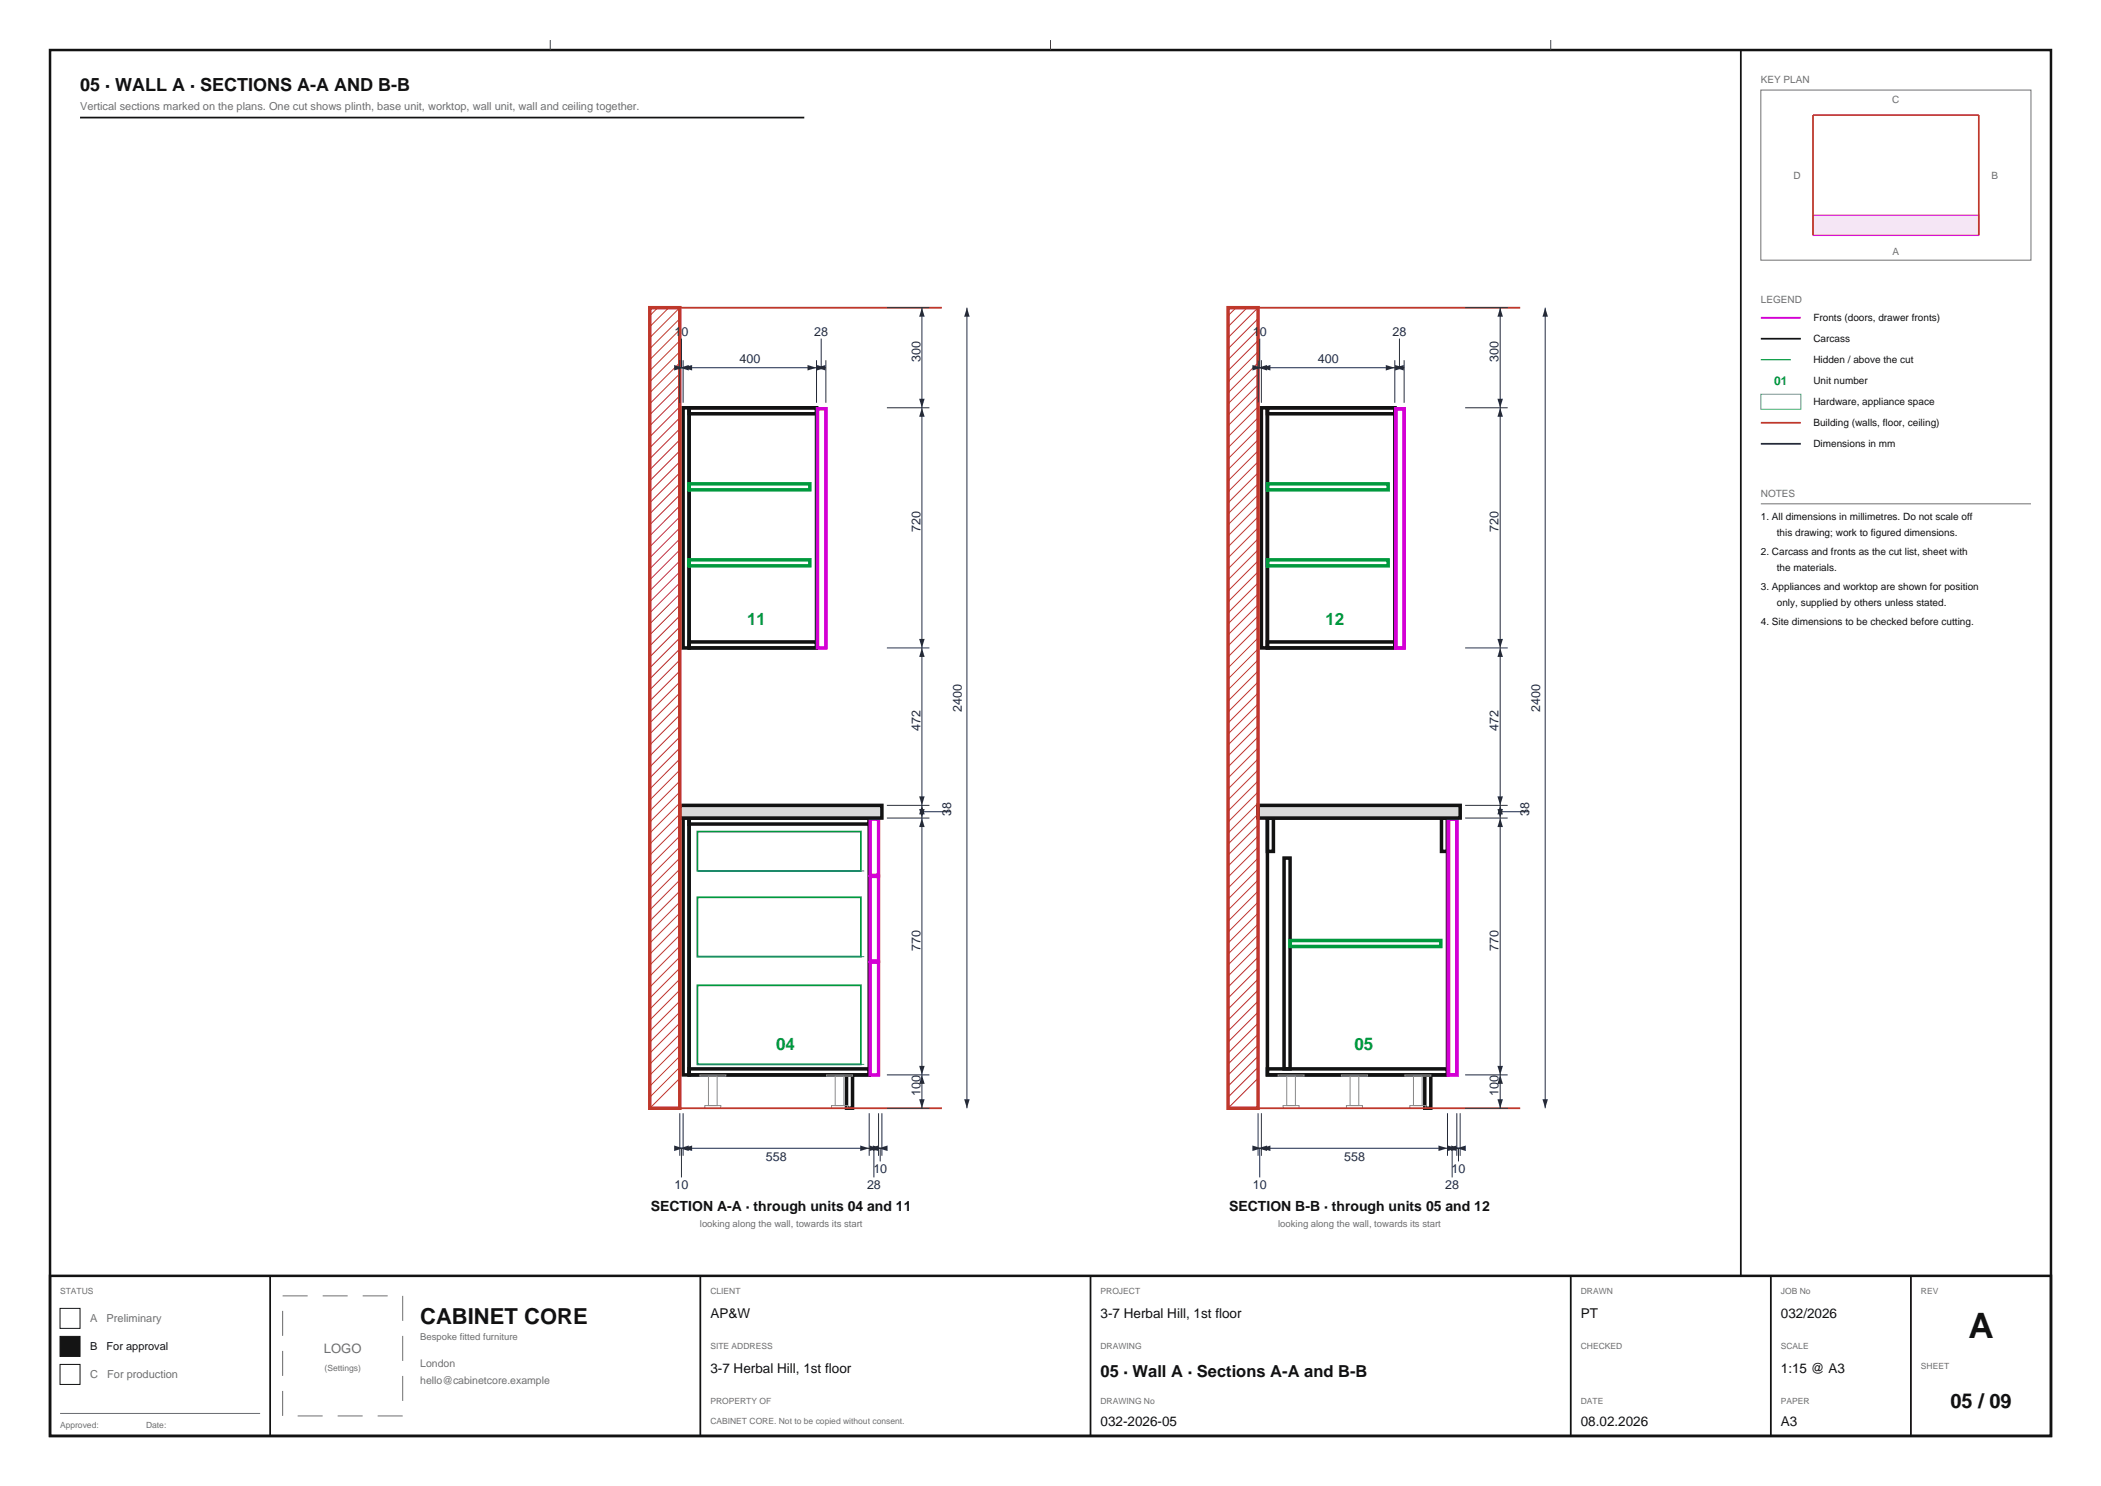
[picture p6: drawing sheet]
<svg xmlns="http://www.w3.org/2000/svg" width="420mm" height="297mm" viewBox="0 0 420 297" stroke-linecap="round" stroke-linejoin="round" font-family="sans-serif">
<path d="M136.6 81.5h1.2v48h-1.2zM137.8 81.5h25.4v48h-25.4zM137.8 81.5h25.4v1.2h-25.4zM137.8 128.3h25.4v1.2h-25.4zM136.6 163.5h1.2v51.3h-1.2zM137.8 163.5h36v51.3h-36zM137.8 163.5h36v1.2h-36zM137.8 213.6h36v1.2h-36zM169.2 214.8h1.2v6.7h-1.2z" fill="none" stroke="#121212" stroke-width=".7" stroke-linecap="butt"/>
<path d="M163.4 81.7h1.7v47.8h-1.7zM174 175.2h1.6v16.9h-1.6zM174 163.7h1.6v11.3h-1.6zM174 192.3h1.6v22.5h-1.6z" fill="none" stroke="#d400d4" stroke-width=".7" stroke-linecap="butt"/>
<path d="M139.4 179.3h32.7v11.9h-32.7zM139.4 166.2h32.7v7.9h-32.7zM139.4 196.9h32.7v15.8h-32.7z" fill="none" stroke="#00993d" stroke-width=".35"/>
<path d="M139.4 174.1h33.4M139.4 191.2h33.4M139.4 212.7h33.4" fill="none" stroke="#2e7d8c" stroke-width=".2"/>
<path d="M139.9 214.8h5.2v.3h-5.2zM141.6 215.1h1.8v5.9h-1.8zM165.2 214.8h5.2v.3h-5.2zM167 215.1h1.7v5.9h-1.7zM140.9 221h3.2v.5h-3.2zM166.2 221h3.2v.5h-3.2z" fill="none" stroke="#8a8a8a" stroke-width=".2"/>
<path d="M137.8 96.7h24.1v1.2h-24.1zM137.8 111.9h24.1v1.2h-24.1z" fill="none" stroke="#00993d" stroke-width=".7" stroke-linecap="butt"/>
<path d="M135.9 161h40.4v2.5h-40.4z" fill="#d9d9d9" stroke="#121212" stroke-width=".7" stroke-linecap="butt"/>
<path d="M129.9 61.5h6v160h-6z" fill="none" stroke="#bf382b" stroke-width=".7" stroke-linecap="butt"/>
<g fill="none" stroke="#bf382b" stroke-width=".2">
<path d="M131.5 61.5l-1.6 1.6M133.7 61.5l-3.8 3.8M135.9 79.1l-6 6M135.9 76.9l-6 6M135.9 74.7l-6 6M135.9 72.5l-6 6M135.9 70.3l-6 6M135.9 68.1l-6 6M135.9 65.9l-6 6M135.9 63.7l-6 6M135.9 61.5l-6 6M135.9 98.9l-6 6"/>
<path d="M135.9 96.7l-6 6M135.9 94.5l-6 6M135.9 92.3l-6 6M135.9 90.1l-6 6M135.9 87.9l-6 6M135.9 85.7l-6 6M135.9 83.5l-6 6M135.9 81.3l-6 6M135.9 118.7l-6 6M135.9 116.5l-6 6M135.9 114.3l-6 6M135.9 112.1l-6 6"/>
<path d="M135.9 109.9l-6 6M135.9 107.7l-6 6M135.9 105.5l-6 6M135.9 103.3l-6 6M135.9 101.1l-6 6M135.9 138.5l-6 6M135.9 136.3l-6 6M135.9 134.1l-6 6M135.9 131.9l-6 6M135.9 129.7l-6 6M135.9 127.5l-6 6M135.9 125.3l-6 6"/>
<path d="M135.9 123.1l-6 6M135.9 120.9l-6 6M135.9 158.3l-6 6M135.9 156.1l-6 6M135.9 153.9l-6 6M135.9 151.7l-6 6M135.9 149.5l-6 6M135.9 147.3l-6 6M135.9 145.1l-6 6M135.9 142.9l-6 6M135.9 140.7l-6 6M135.9 178.1l-6 6"/>
<path d="M135.9 175.9l-6 6M135.9 173.7l-6 6M135.9 171.5l-6 6M135.9 169.3l-6 6M135.9 167.1l-6 6M135.9 164.9l-6 6M135.9 162.7l-6 6M135.9 160.5l-6 6M135.9 197.9l-6 6M135.9 195.7l-6 6M135.9 193.5l-6 6M135.9 191.3l-6 6"/>
<path d="M135.9 189.1l-6 6M135.9 186.9l-6 6M135.9 184.7l-6 6M135.9 182.5l-6 6M135.9 180.3l-6 6M135.9 215.5l-6 6M135.9 213.3l-6 6M135.9 211.1l-6 6M135.9 208.9l-6 6M135.9 206.7l-6 6M135.9 204.5l-6 6M135.9 202.3l-6 6"/>
<path d="M135.9 200.1l-6 6"/>
</g>
<path d="M129.9 61.5h58.4M129.9 221.5h58.4" fill="none" stroke="#bf382b" stroke-width=".35"/>
<g fill="#fff">
<path d="M153.9 206.5h6.2v4.4h-6.2z"/>
<path d="M148.1 121.5h6.3v4.5h-6.3z"/>
</g>
<path d="M177.3 61.5h8.5M184.3 61.5v160M177.3 81.5h8.5M177.3 129.5h8.5M177.3 163.5h8.5M177.3 161h8.5M177.3 214.8h8.5M177.3 221.5h8.5" fill="none" stroke="#1c294a" stroke-width=".2"/>
<g fill="#1c294a">
<path d="M183.7 219.7h1.1l-.5 1.8z"/>
<path d="M184.3 214.8l.5 1.8h-1.1z"/>
<path d="M183.7 213h1.1l-.5 1.8z"/>
<path d="M184.3 163.5l.5 1.8h-1.1z"/>
<path d="M183.7 161.7h1.1l-.5 1.8z"/>
<path d="M184.3 161l.5 1.8h-1.1z"/>
</g>
<path d="M184.3 162.2h5.8" fill="none" stroke="#1c294a" stroke-width=".2"/>
<g fill="#1c294a">
<path d="M183.7 159.2h1.1l-.5 1.8z"/>
<path d="M184.3 129.5l.5 1.8h-1.1z"/>
<path d="M183.7 127.7h1.1l-.5 1.8z"/>
<path d="M184.3 81.5l.5 1.8h-1.1z"/>
<path d="M183.7 79.7h1.1l-.5 1.8z"/>
<path d="M184.3 61.5l.5 1.8h-1.1z"/>
</g>
<path d="M193.3 61.5v160" fill="none" stroke="#1c294a" stroke-width=".2"/>
<g fill="#1c294a">
<path d="M192.7 219.7h1.1l-.5 1.8z"/>
<path d="M193.3 61.5l.5 1.8h-1.1z"/>
</g>
<path d="M135.9 222.5v8.5M135.9 229.5h40.4M136.6 222.5v8.5M173.8 222.5v8.5M175.6 222.5v8.5M176.3 222.5v8.5" fill="none" stroke="#1c294a" stroke-width=".2"/>
<g fill="#1c294a">
<path d="M135.9 229.5l1.8-.5v1.1z"/>
<path d="M134.8 229l1.8 .5-1.8 .6z"/>
</g>
<path d="M136.2 229.5v5.8" fill="none" stroke="#1c294a" stroke-width=".2"/>
<g fill="#1c294a">
<path d="M136.6 229.5l1.8-.5v1.1z"/>
<path d="M172 229l1.8 .5-1.8 .6z"/>
<path d="M173.8 229.5l1.8-.5v1.1z"/>
<path d="M173.8 229l1.8 .5-1.8 .6z"/>
</g>
<path d="M174.7 229.5v5.8" fill="none" stroke="#1c294a" stroke-width=".2"/>
<g fill="#1c294a">
<path d="M175.6 229.5l1.8-.5v1.1z"/>
<path d="M174.5 229l1.8 .5-1.8 .6z"/>
</g>
<path d="M135.9 72v8.5M135.9 73.5h29.2M136.6 72v8.5M163.2 72v8.5M165.1 72v8.5M176 229.5v2.6" fill="none" stroke="#1c294a" stroke-width=".2"/>
<g fill="#1c294a">
<path d="M135.9 73.5l1.8-.5v1.1z"/>
<path d="M134.8 73l1.8 .5-1.8 .6z"/>
</g>
<path d="M136.2 67.7v5.8" fill="none" stroke="#1c294a" stroke-width=".2"/>
<g fill="#1c294a">
<path d="M136.6 73.5l1.8-.5v1.1z"/>
<path d="M161.4 73l1.8 .5-1.8 .6z"/>
<path d="M163.2 73.5l1.8-.5v1.1z"/>
<path d="M163.3 73l1.8 .5-1.8 .6z"/>
</g>
<path d="M164.2 67.7v5.8" fill="none" stroke="#1c294a" stroke-width=".2"/>
<path d="M252.2 81.5h1.2v48h-1.2zM253.4 81.5h25.4v48h-25.4zM253.4 81.5h25.4v1.2h-25.4zM253.4 128.3h25.4v1.2h-25.4zM253.4 163.5h36v51.3h-36zM253.4 163.5h1.2v6.7h-1.2zM256.7 171.5h1.2v42.1h-1.2zM288.2 163.5h1.2v6.7h-1.2zM253.4 213.6h36v1.2h-36zM284.8 214.8h1.2v6.7h-1.2z" fill="none" stroke="#121212" stroke-width=".7" stroke-linecap="butt"/>
<path d="M253.4 96.7h24.1v1.2h-24.1zM253.4 111.9h24.1v1.2h-24.1zM257.9 188h30.1v1.2h-30.1z" fill="none" stroke="#00993d" stroke-width=".7" stroke-linecap="butt"/>
<path d="M279 81.7h1.7v47.8h-1.7zM289.6 163.7h1.6v51.1h-1.6z" fill="none" stroke="#d400d4" stroke-width=".7" stroke-linecap="butt"/>
<path d="M255.5 214.8h5.2v.3h-5.2zM257.2 215.1h1.8v5.9h-1.8zM268.2 214.8h5.2v.3h-5.2zM269.9 215.1h1.7v5.9h-1.7zM280.8 214.8h5.2v.3h-5.2zM282.6 215.1h1.7v5.9h-1.7zM256.5 221h3.2v.5h-3.2zM269.2 221h3.2v.5h-3.2zM281.8 221h3.2v.5h-3.2z" fill="none" stroke="#8a8a8a" stroke-width=".2"/>
<path d="M251.5 161h40.4v2.5h-40.4z" fill="#d9d9d9" stroke="#121212" stroke-width=".7" stroke-linecap="butt"/>
<path d="M245.5 61.5h6v160h-6z" fill="none" stroke="#bf382b" stroke-width=".7" stroke-linecap="butt"/>
<g fill="none" stroke="#bf382b" stroke-width=".2">
<path d="M247.1 61.5l-1.6 1.6M249.3 61.5l-3.8 3.8M251.5 79.1l-6 6M251.5 76.9l-6 6M251.5 74.7l-6 6M251.5 72.5l-6 6M251.5 70.3l-6 6M251.5 68.1l-6 6M251.5 65.9l-6 6M251.5 63.7l-6 6M251.5 61.5l-6 6M251.5 98.9l-6 6"/>
<path d="M251.5 96.7l-6 6M251.5 94.5l-6 6M251.5 92.3l-6 6M251.5 90.1l-6 6M251.5 87.9l-6 6M251.5 85.7l-6 6M251.5 83.5l-6 6M251.5 81.3l-6 6M251.5 118.7l-6 6M251.5 116.5l-6 6M251.5 114.3l-6 6M251.5 112.1l-6 6"/>
<path d="M251.5 109.9l-6 6M251.5 107.7l-6 6M251.5 105.5l-6 6M251.5 103.3l-6 6M251.5 101.1l-6 6M251.5 138.5l-6 6M251.5 136.3l-6 6M251.5 134.1l-6 6M251.5 131.9l-6 6M251.5 129.7l-6 6M251.5 127.5l-6 6M251.5 125.3l-6 6"/>
<path d="M251.5 123.1l-6 6M251.5 120.9l-6 6M251.5 158.3l-6 6M251.5 156.1l-6 6M251.5 153.9l-6 6M251.5 151.7l-6 6M251.5 149.5l-6 6M251.5 147.3l-6 6M251.5 145.1l-6 6M251.5 142.9l-6 6M251.5 140.7l-6 6M251.5 178.1l-6 6"/>
<path d="M251.5 175.9l-6 6M251.5 173.7l-6 6M251.5 171.5l-6 6M251.5 169.3l-6 6M251.5 167.1l-6 6M251.5 164.9l-6 6M251.5 162.7l-6 6M251.5 160.5l-6 6M251.5 197.9l-6 6M251.5 195.7l-6 6M251.5 193.5l-6 6M251.5 191.3l-6 6"/>
<path d="M251.5 189.1l-6 6M251.5 186.9l-6 6M251.5 184.7l-6 6M251.5 182.5l-6 6M251.5 180.3l-6 6M251.5 215.5l-6 6M251.5 213.3l-6 6M251.5 211.1l-6 6M251.5 208.9l-6 6M251.5 206.7l-6 6M251.5 204.5l-6 6M251.5 202.3l-6 6"/>
<path d="M251.5 200.1l-6 6"/>
</g>
<path d="M245.5 61.5h58.4M245.5 221.5h58.4" fill="none" stroke="#bf382b" stroke-width=".35"/>
<g fill="#fff">
<path d="M269.5 206.5h6.2v4.4h-6.2z"/>
<path d="M263.7 121.5h6.3v4.5h-6.3z"/>
</g>
<path d="M292.9 61.5h8.5M299.9 61.5v160M292.9 81.5h8.5M292.9 129.5h8.5M292.9 163.5h8.5M292.9 161h8.5M292.9 214.8h8.5M292.9 221.5h8.5" fill="none" stroke="#1c294a" stroke-width=".2"/>
<g fill="#1c294a">
<path d="M299.3 219.7h1.1l-.5 1.8z"/>
<path d="M299.9 214.8l.5 1.8h-1.1z"/>
<path d="M299.3 213h1.1l-.5 1.8z"/>
<path d="M299.9 163.5l.5 1.8h-1.1z"/>
<path d="M299.3 161.7h1.1l-.5 1.8z"/>
<path d="M299.9 161l.5 1.8h-1.1z"/>
</g>
<path d="M299.9 162.2h5.8" fill="none" stroke="#1c294a" stroke-width=".2"/>
<g fill="#1c294a">
<path d="M299.3 159.2h1.1l-.5 1.8z"/>
<path d="M299.9 129.5l.5 1.8h-1.1z"/>
<path d="M299.3 127.7h1.1l-.5 1.8z"/>
<path d="M299.9 81.5l.5 1.8h-1.1z"/>
<path d="M299.3 79.7h1.1l-.5 1.8z"/>
<path d="M299.9 61.5l.5 1.8h-1.1z"/>
</g>
<path d="M308.9 61.5v160" fill="none" stroke="#1c294a" stroke-width=".2"/>
<g fill="#1c294a">
<path d="M308.3 219.7h1.1l-.5 1.8z"/>
<path d="M308.9 61.5l.5 1.8h-1.1z"/>
</g>
<path d="M251.5 222.5v8.5M251.5 229.5h40.4M252.2 222.5v8.5M289.4 222.5v8.5M291.2 222.5v8.5M291.9 222.5v8.5" fill="none" stroke="#1c294a" stroke-width=".2"/>
<g fill="#1c294a">
<path d="M251.5 229.5l1.8-.5v1.1z"/>
<path d="M250.4 229l1.8 .5-1.8 .6z"/>
</g>
<path d="M251.8 229.5v5.8" fill="none" stroke="#1c294a" stroke-width=".2"/>
<g fill="#1c294a">
<path d="M252.2 229.5l1.8-.5v1.1z"/>
<path d="M287.6 229l1.8 .5-1.8 .6z"/>
<path d="M289.4 229.5l1.8-.5v1.1z"/>
<path d="M289.4 229l1.8 .5-1.8 .6z"/>
</g>
<path d="M290.3 229.5v5.8" fill="none" stroke="#1c294a" stroke-width=".2"/>
<g fill="#1c294a">
<path d="M291.2 229.5l1.8-.5v1.1z"/>
<path d="M290.1 229l1.8 .5-1.8 .6z"/>
</g>
<path d="M251.5 72v8.5M251.5 73.5h29.2M252.2 72v8.5M278.8 72v8.5M280.7 72v8.5M291.6 229.5v2.6" fill="none" stroke="#1c294a" stroke-width=".2"/>
<g fill="#1c294a">
<path d="M251.5 73.5l1.8-.5v1.1z"/>
<path d="M250.4 73l1.8 .5-1.8 .6z"/>
</g>
<path d="M251.8 67.7v5.8" fill="none" stroke="#1c294a" stroke-width=".2"/>
<g fill="#1c294a">
<path d="M252.2 73.5l1.8-.5v1.1z"/>
<path d="M277 73l1.8 .5-1.8 .6z"/>
<path d="M278.8 73.5l1.8-.5v1.1z"/>
<path d="M278.9 73l1.8 .5-1.8 .6z"/>
</g>
<path d="M279.8 67.7v5.8" fill="none" stroke="#1c294a" stroke-width=".2"/>
<path d="M10 10h400v277h-400zM10 255h400v32h-400z" fill="none" stroke="#121212" stroke-width=".5"/>
<path d="M110 8v2M210 8v2M310 8v2" fill="none" stroke="#454545" stroke-width=".2"/>
<path d="M348 10v245M54 255v32M140 255v32M218 255v32M314 255v32M354 255v32M382 255v32" fill="none" stroke="#121212" stroke-width=".35"/>
<path d="M12 261.5h4v4h-4z" fill="none" stroke="#121212" stroke-width=".2"/>
<path d="M12 267.1h4v4h-4z" fill="#141414" stroke="#121212" stroke-width=".2"/>
<path d="M12 272.7h4v4h-4z" fill="none" stroke="#121212" stroke-width=".2"/>
<path d="M352 18h54v34h-54zM12 282.5h40" fill="none" stroke="#707070" stroke-width=".2"/>
<path d="M56.5 259h24v24h-24z" fill="none" stroke="#707070" stroke-width=".2" stroke-dasharray="5 3" stroke-linecap="butt"/>
<path d="M362.4 47h33.2" fill="none" stroke="#bf382b" stroke-width=".35"/>
<path d="M362.4 43h33.2v4h-33.2z" fill="#f5e6f5" stroke="#d400d4" stroke-width=".2"/>
<path d="M362.4 47v-24h33.2v24M352 84.5h8" fill="none" stroke="#bf382b" stroke-width=".35"/>
<path d="M352 63.5h8" fill="none" stroke="#d400d4" stroke-width=".35"/>
<path d="M16 23.5h144.8M352 67.7h8" fill="none" stroke="#121212" stroke-width=".35"/>
<path d="M352 71.9h8" fill="none" stroke="#00993d" stroke-width=".25" stroke-dasharray="6 4" stroke-linecap="butt"/>
<path d="M352 78.8h8v3h-8z" fill="none" stroke="#4d9999" stroke-width=".2"/>
<path d="M352 88.7h8" fill="none" stroke="#1c294a" stroke-width=".35"/>
<path d="M352 100.7h54" fill="none" stroke="#707070" stroke-width=".2"/>
<text font-size="7" fill="#111" x="393.5" y="267.4">A</text>
<text font-size="4.4" fill="#111" x="84" y="264.5">CABINET CORE</text>
<text font-size="4" fill="#111" x="389.9" y="281.4">05 / 09</text>
<text font-size="3.6" fill="#111" x="16" y="18.3">05 · WALL A · SECTIONS A-A AND B-B</text>
<g font-size="3.4" fill="#009a3d">
<text x="149.4" y="124.9">11</text>
<text x="265" y="124.9">12</text>
<text x="155.2" y="209.9">04</text>
<text x="270.8" y="209.9">05</text>
</g>
<text font-size="3.3" fill="#111" x="220" y="275.2">05 · Wall A · Sections A-A and B-B</text>
<g font-size="2.8" fill="#111">
<text x="130.1" y="242">SECTION A-A · through units 04 and 11</text>
<text x="245.7" y="242">SECTION B-B · through units 05 and 12</text>
</g>
<g font-size="2.7" fill="#111">
<text x="142" y="263.4">AP&amp;W</text>
<text x="220" y="263.4">3-7 Herbal Hill, 1st floor</text>
<text x="316" y="263.4">PT</text>
<text x="356" y="263.4">032/2026</text>
<text x="142" y="274.4">3-7 Herbal Hill, 1st floor</text>
<text x="356" y="274.4">1:15 @ A3</text>
<text x="220" y="284.9">032-2026-05</text>
<text x="316" y="284.9">08.02.2026</text>
<text x="356" y="284.9">A3</text>
</g>
<text font-size="2.6" fill="#6f6f6f" x="64.7" y="270.4">LOGO</text>
<g font-size="2.5" fill="#1b2a4a">
<text x="134.9" y="67.2">10</text>
<text x="162.8" y="67.2">28</text>
<text x="250.5" y="67.2">10</text>
<text x="278.4" y="67.2">28</text>
<text x="147.8" y="72.6">400</text>
<text x="184" y="72.4" transform="rotate(-90 184 72.4)">300</text>
<text x="263.4" y="72.6">400</text>
<text x="299.6" y="72.4" transform="rotate(-90 299.6 72.4)">300</text>
<text x="184" y="106.4" transform="rotate(-90 184 106.4)">720</text>
<text x="299.6" y="106.4" transform="rotate(-90 299.6 106.4)">720</text>
<text x="192.3" y="142.4" transform="rotate(-90 192.3 142.4)">2400</text>
<text x="307.9" y="142.4" transform="rotate(-90 307.9 142.4)">2400</text>
<text x="184" y="146.1" transform="rotate(-90 184 146.1)">472</text>
<text x="299.6" y="146.1" transform="rotate(-90 299.6 146.1)">472</text>
<text x="190.1" y="163.1" transform="rotate(-90 190.1 163.1)">38</text>
<text x="305.7" y="163.1" transform="rotate(-90 305.7 163.1)">38</text>
<text x="184" y="190" transform="rotate(-90 184 190)">770</text>
<text x="299.6" y="190" transform="rotate(-90 299.6 190)">770</text>
<text x="184" y="219" transform="rotate(-90 184 219)">100</text>
<text x="299.6" y="219" transform="rotate(-90 299.6 219)">100</text>
<text x="153.1" y="232.1">558</text>
<text x="268.7" y="232.1">558</text>
<text x="134.9" y="237.6">10</text>
<text x="173.3" y="237.6">28</text>
<text x="174.6" y="234.4">10</text>
<text x="250.5" y="237.6">10</text>
<text x="288.9" y="237.6">28</text>
<text x="290.2" y="234.4">10</text>
</g>
<text font-size="2.4" fill="#009a3d" x="354.7" y="76.9">01</text>
<g font-size="2.2" fill="#6f6f6f">
<text x="16" y="22">Vertical sections marked on the plans. One cut shows plinth, base unit, worktop, wall unit, wall and ceiling together.</text>
<text x="18" y="264.3">A</text>
<text x="21.3" y="264.3">Preliminary</text>
<text x="18" y="275.5">C</text>
<text x="21.4" y="275.5">For production</text>
</g>
<g font-size="2.2" fill="#111">
<text x="18" y="269.9">B</text>
<text x="21.3" y="269.9">For approval</text>
</g>
<g font-size="2.1" fill="#6f6f6f">
<text x="84" y="273.2">London</text>
<text x="84" y="276.6">hello@cabinetcore.example</text>
</g>
<g font-size="2" fill="#6f6f6f">
<text x="352" y="16.5">KEY PLAN</text>
<text x="378.3" y="20.5">C</text>
<text x="358.5" y="35.7">D</text>
<text x="398.1" y="35.7">B</text>
<text x="378.3" y="50.9">A</text>
<text x="352" y="60.5">LEGEND</text>
<text x="352" y="99.4">NOTES</text>
</g>
<g font-size="2" fill="#111">
<text x="362.5" y="64.2">Fronts (doors, drawer fronts)</text>
<text x="362.5" y="68.4">Carcass</text>
<text x="362.5" y="72.6">Hidden / above the cut</text>
<text x="362.5" y="76.8">Unit number</text>
<text x="362.5" y="81">Hardware, appliance space</text>
<text x="362.5" y="85.2">Building (walls, floor, ceiling)</text>
<text x="362.5" y="89.4">Dimensions in mm</text>
<text x="352" y="104">1. All dimensions in millimetres. Do not scale off</text>
<text x="355.2" y="107.1">this drawing; work to figured dimensions.</text>
<text x="352" y="111">2. Carcass and fronts as the cut list, sheet with</text>
<text x="352" y="118">3. Appliances and worktop are shown for position</text>
<text x="355.2" y="114.1">the materials.</text>
<text x="352" y="125">4. Site dimensions to be checked before cutting.</text>
<text x="355.2" y="121.1">only, supplied by others unless stated.</text>
</g>
<g font-size="1.9" fill="#6f6f6f">
<text x="139.9" y="245.2">looking along the wall, towards its start</text>
<text x="255.5" y="245.2">looking along the wall, towards its start</text>
<text x="84" y="267.9">Bespoke fitted furniture</text>
</g>
<g font-size="1.7" fill="#6f6f6f">
<text x="12" y="258.6">STATUS</text>
<text x="142" y="258.6">CLIENT</text>
<text x="220" y="258.6">PROJECT</text>
<text x="316" y="258.6">DRAWN</text>
<text x="356" y="258.6">JOB No</text>
<text x="384" y="258.6">REV</text>
<text x="142" y="269.6">SITE ADDRESS</text>
<text x="220" y="269.6">DRAWING</text>
<text x="316" y="269.6">CHECKED</text>
<text x="356" y="269.6">SCALE</text>
<text x="64.9" y="274.1">(Settings)</text>
<text x="384" y="273.6">SHEET</text>
<text x="142" y="280.6">PROPERTY OF</text>
<text x="220" y="280.6">DRAWING No</text>
<text x="316" y="280.6">DATE</text>
<text x="356" y="280.6">PAPER</text>
<text x="12" y="285.4">Approved:</text>
<text x="29.2" y="285.4">Date:</text>
<text x="142" y="284.6">CABINET CORE. Not to be copied without consent.</text>
</g>
</svg>
